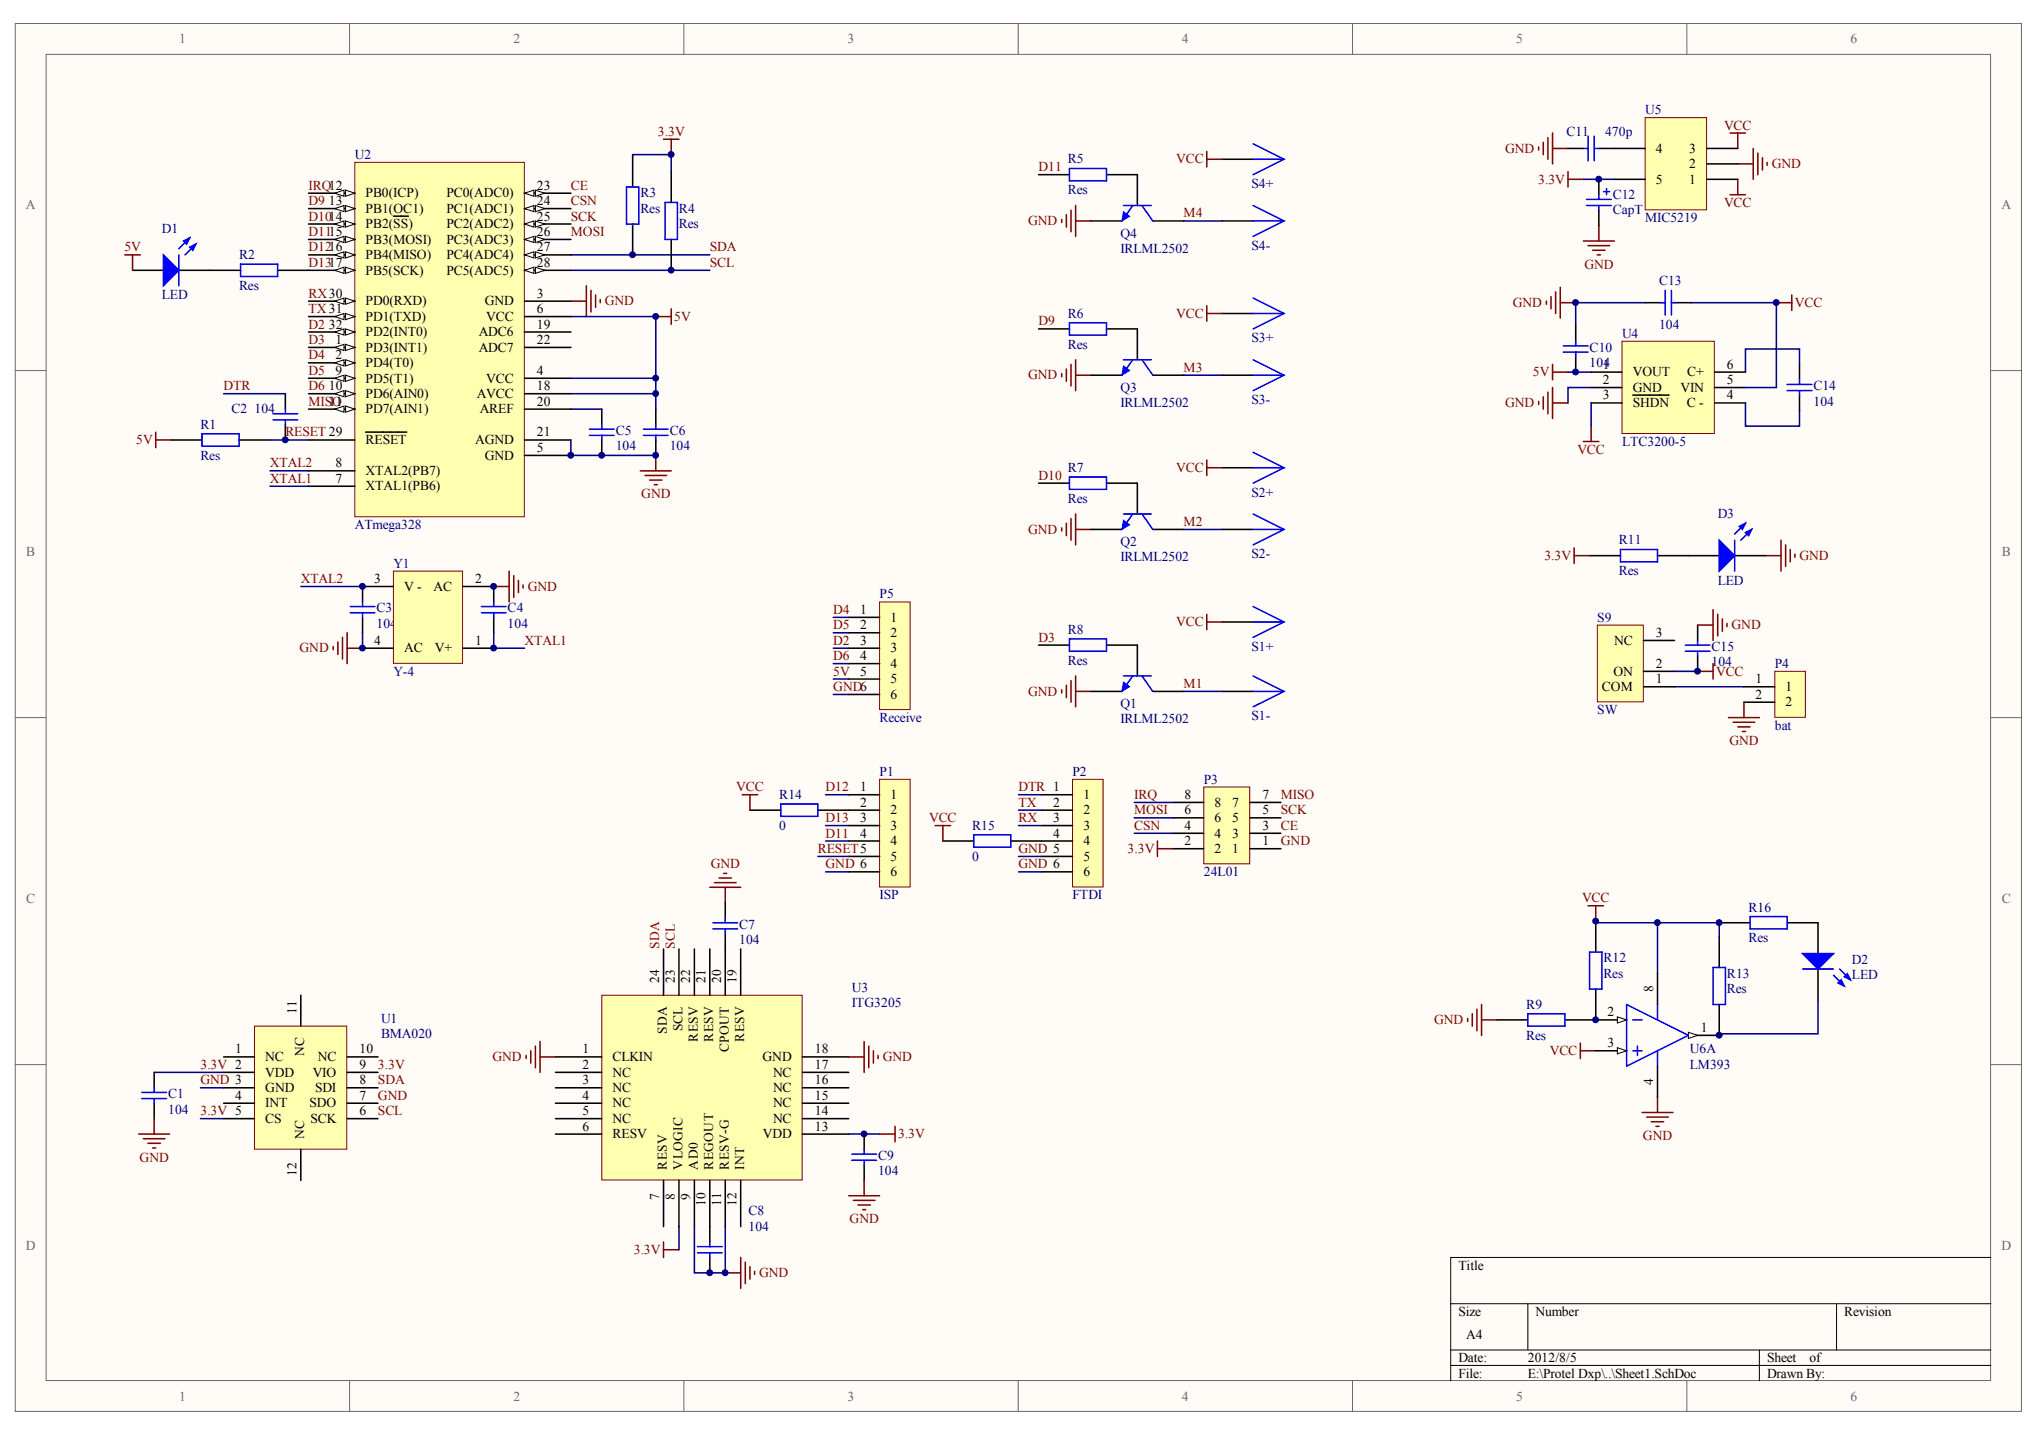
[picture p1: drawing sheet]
<svg xmlns="http://www.w3.org/2000/svg" width="288mm" height="203mm" viewBox="0 0 288 203" stroke-linecap="round" stroke-linejoin="round" font-family="sans-serif">
<g fill="#fffcf8" stroke="#696969" stroke-width=".14">
<path d="M2.2 3.3h283v195.9h-283z"/>
<path d="M6.5 7.7h274.4v187.1h-274.4z"/>
</g>
<g fill="none" stroke="#696969" stroke-width=".14">
<path d="M49.3 3.3v4.4M96.5 3.3v4.4M143.7 3.3v4.4M190.9 3.3v4.4M238 3.3v4.4M2.2 52.3h4.3M280.9 52.3h4.4M2.2 101.3h4.3M280.9 101.3h4.4M2.2 150.2h4.3M280.9 150.2h4.4M49.3 194.9v4.3"/>
<path d="M96.5 194.9v4.3M143.7 194.9v4.3M190.9 194.9v4.3M238 194.9v4.3"/>
</g>
<path d="M280.9 177.4h-76.2v17.5M204.7 184h76.2M204.7 190.5h76.2M204.7 192.7h76.2M215.6 184v6.5M248.3 190.5v4.4M259.2 184v6.5" fill="none" stroke="#000" stroke-width=".14"/>
<path d="M35.9 144.8h13v17.4h-13z" fill="#ffffb0" stroke="#800000" stroke-width=".14"/>
<path d="M31.6 149.1h4.3M31.6 151.3h4.3M31.6 153.5h4.3M31.6 155.7h4.3M31.6 157.9h4.3M42.4 140.4v4.4M49 149.1h4.3M49 151.3h4.3M49 153.5h4.3M49 155.7h4.3M49 157.9h4.3M42.4 162.2v4.4" fill="none" stroke="#000" stroke-width=".22"/>
<path d="M84.9 140.4h28.3v26.1h-28.3z" fill="#ffffb0" stroke="#800000" stroke-width=".14"/>
<g fill="none" stroke="#000" stroke-width=".22">
<path d="M93.6 133.9v6.5M95.8 133.9v6.5M98 133.9v6.5M100.2 133.9v6.5M102.3 133.9v6.5M104.5 133.9v6.5M78.4 151.3h6.5M78.4 153.5h6.5M78.4 155.7h6.5M78.4 157.9h6.5M78.4 149.1h6.5M113.2 151.3h6.6"/>
<path d="M113.2 153.5h6.6M113.2 155.7h6.6M113.2 157.9h6.6M113.2 149.1h6.6M78.4 160h6.5M93.6 166.6v6.5M95.8 166.6v6.5M98 166.6v6.5M100.2 166.6v6.5M102.3 166.6v6.5M104.5 166.6v6.5M113.2 160h6.6"/>
</g>
<path d="M228.9 48.2h13v13h-13z" fill="#ffffb0" stroke="#800000" stroke-width=".14"/>
<path d="M146.6 24.6h4.3M156.1 24.6h4.4M224.5 54.7h4.4M224.5 56.9h4.4M224.5 52.5h4.4M230.4 55.8h5.1M242 54.7h4.3M242 56.9h4.3M242 52.5h4.3" fill="none" stroke="#000" stroke-width=".22"/>
<path d="M150.9 23.8h5.2v1.7h-5.2z" fill="none" stroke="#00f" stroke-width=".22"/>
<g fill="none" stroke="#800000" stroke-width=".22">
<path d="M218.4 19.4v3.1M219.1 18.8v4.3M244.1 18.8h2.2M245.2 18.8v2.1M217.1 20.7v.5M217.8 20.1v1.7M219.1 20.9h2.2M221.3 24.2v2.2M221.3 25.3h2.1M223.4 34h4.4M224.1 34.7h3M224.7 35.3h1.8"/>
<path d="M225.4 36h.4M225.6 31.8v2.2M244.1 27.5h2.2M245.2 25.3v2.2M245.2 23.1h2.2M247.4 20.9v4.4M248 21.6v3M248.7 22.3v1.7M249.4 22.9v.4"/>
</g>
<path d="M223.4 25.3h4.4" fill="none" stroke="#000080" stroke-width=".22"/>
<path d="M232.2 16.6h8.6v13h-8.6z" fill="#ffffb0" stroke="#800000" stroke-width=".14"/>
<g fill="none" stroke="#000" stroke-width=".22">
<path d="M154 31.2h4.3M160.5 24.6v4.4M162.7 31.2h4.3M172.5 22.5h4.3M172.5 31.2h4.3M227.8 25.3h4.4M227.8 20.9h4.4M240.9 25.3h4.3M240.9 23.1h4.3M240.9 20.9h4.3M146.6 46.4h4.3M154 52.9h4.3"/>
<path d="M156.1 46.4h4.4v4.4M162.7 52.9h4.3M172.5 44.2h4.3M172.5 52.9h4.3M146.6 68.2h4.3M154 74.7h4.3M156.1 68.2h4.4v4.3M162.7 74.7h4.3M172.5 74.7h4.3M172.5 66h4.3M224.3 78.4h4.4M233.9 78.4h8.7"/>
<path d="M244.8 78.4h4.3M51.2 82.8v2.1M51.2 87.1v2.2M69.7 82.8v2.1M69.7 87.1v2.2M146.6 91h4.3M154 97.6h4.3M156.1 91h4.4v4.4M162.7 97.6h4.3M172.5 87.8h4.3M172.5 97.6h4.3"/>
</g>
<g fill="none" stroke="#800000" stroke-width=".22">
<path d="M149.8 31v.4M150.5 30.3v1.7M151.1 29.7v3M151.8 29v4.4M151.8 31.2h2.2M170.3 21.4v2.2M170.3 22.5h2.2M149.8 52.7v.5M150.5 52.1v1.7M151.1 51.4v3.1M151.8 50.8v4.3M151.8 52.9h2.2"/>
<path d="M170.3 43.1v2.2M170.3 44.2h2.2M217.1 56.6v.5M217.8 56v1.7M218.2 42.5v.4M218.4 55.3v3.1M218.9 41.8v1.8M219.1 51.4v2.2M219.1 54.7v4.3M219.1 52.5h2.2M219.1 56.9h2.2M219.5 41.2v3"/>
<path d="M220.2 40.5v4.4M220.2 42.7h2.1M250.7 42.7h2.1M252.8 41.6v2.2M149.8 74.5v.4M150.5 73.8v1.8M151.1 73.2v3M151.8 72.5v4.4M151.8 74.7h2.2M170.3 64.9v2.2M170.3 66h2.2M222.1 78.4h2.2"/>
<path d="M222.1 77.3v2.2M223.4 62.3h2.2M224.5 60.1v2.2M249.1 78.4h2.2M251.3 76.2v4.4M252 76.9v3M252.6 77.5v1.8M253.3 78.2v.4M149.8 97.3v.5M150.5 96.7v1.7M151.1 96v3.1M151.8 95.4v4.3"/>
<path d="M151.8 97.6h2.2M170.3 86.7v2.2M170.3 87.8h2.2"/>
</g>
<path d="M167 31.2h5.5M167 52.9h5.5M221.3 52.5h3.2M224.5 54.7h-3.2v2.2M224.5 56.9v3.2M232.2 42.7h-9.9v3.3M238.7 42.7h12v12h-4.4M246.3 56.9v3.2h7.6v-2.1M253.9 51.4v-2.2h-7.6v3.3M167 74.7h5.5M167 97.6h5.5" fill="none" stroke="#000080" stroke-width=".22"/>
<g fill="none" stroke="#00f" stroke-width=".22">
<path d="M158.5 29h4M159.8 29l-1.5 2.2M161.1 29l1.6 2.2M176.8 20.3l4.4 2.2-4.4 2.1M176.8 29l4.4 2.2-4.4 2.2M176.8 22.5h4.4M176.8 31.2h4.4M150.9 45.5h5.2v1.8h-5.2zM158.5 50.8h4M159.8 50.8l-1.5 2.1M161.1 50.8l1.6 2.1M176.8 42.1l4.4 2.1-4.4 2.2"/>
<path d="M176.8 50.8l4.4 2.1-4.4 2.2M176.8 44.2h4.4M176.8 52.9h4.4M150.9 67.3h5.2v1.8h-5.2zM158.5 72.5h4M159.8 72.5l-1.5 2.2M161.1 72.5l1.6 2.2M176.8 72.5l4.4 2.2-4.4 2.2M176.8 63.8l4.4 2.2-4.4 2.2M176.8 74.7h4.4M176.8 66h4.4M228.7 77.5h5.2v1.8h-5.2z"/>
<path d="M244.8 76.2v4.4M246.3 73.8l-1.5 1.6M247.2 74.7l-1.5 1.5M49.4 86.5h3.5M49.4 85.6h3.5M51.2 84.9v.7M51.2 86.5v.6M67.9 86.5h3.5M67.9 85.6h3.5M69.7 84.9v.7M69.7 86.5v.6M150.9 90.2h5.2v1.7h-5.2z"/>
<path d="M158.5 95.4h4M159.8 95.4l-1.5 2.2M161.1 95.4l1.6 2.2M176.8 85.6l4.4 2.2-4.4 2.1M176.8 95.4l4.4 2.2-4.4 2.1M176.8 87.8h4.4M176.8 97.6h4.4"/>
</g>
<g fill="#00f" stroke="#00f" stroke-width=".22">
<path d="M242.6 76.2l2.2 2.2-2.2 2.2z"/>
<path d="M246.3 75.1l.9-.4-.5 .9z"/>
<path d="M245.4 74.3l.9-.5-.4 .9z"/>
</g>
<g fill="#00f" stroke="#00f" stroke-width=".14">
<path d="M158.5 29.9l.9 .6-1.1 .7z"/>
<path d="M158.5 51.6l.9 .7-1.1 .6z"/>
<path d="M158.5 73.4l.9 .7-1.1 .6z"/>
<path d="M158.5 96.3l.9 .6-1.1 .7z"/>
</g>
<path d="M55.5 80.6h9.8v13h-9.8z" fill="#ffffb0" stroke="#800000" stroke-width=".14"/>
<g fill="none" stroke="#000" stroke-width=".22">
<path d="M18.7 38.1h4.4M25.2 38.1h8.8M39.2 38.1h4.3M89.3 22v4.4M89.3 31.6v4.4M94.7 24.2v4.4M94.7 33.8v4.3M221.3 20.9h2.1M225.6 20.9h2.2M40.3 55.6v2.1M40.3 59.9v2.2M84.9 57.7v2.2"/>
<path d="M92.5 57.7v2.2M222.3 46v2.2M222.3 50.3v2.2M232.2 42.7h2.1M236.5 42.7h2.2M253.9 51.4v2.2M253.9 55.8v2.2M24.2 62.1h4.3M33.7 62.1h4.4M84.9 62.1v2.2M92.5 62.1v2.2M51.2 91.5h4.3"/>
<path d="M51.2 82.8h4.3M65.3 91.5h4.4M65.3 82.8h4.4M102.3 127.4v2.2M102.3 131.7v2.2M21.8 151.3v2.2M21.8 155.7v2.2M100.2 173.1v2.2M100.2 177.4v2.2M121.9 160v2.2M121.9 164.4v2.2"/>
</g>
<g fill="none" stroke="#800000" stroke-width=".22">
<path d="M93.6 19.6h2.2M94.7 19.6v2.2M17.6 36h2.2M18.7 36v2.1M80.6 42.5h2.1M82.7 40.3v4.4M83.4 41v3M84 41.6v1.8M84.7 42.3v.4M92.5 44.7h2.2M94.7 43.6v2.2M22 61v2.2"/>
<path d="M22 62.1h2.2M90.4 66.4h4.3M91 67.1h3.1M91.7 67.7h1.7M92.3 68.4h.5M92.5 64.3v2.1M47 91.3v.4M47.7 90.6v1.7M48.3 89.9v3.1M49 89.3v4.3M49 91.5h2.2M69.7 82.8h2.1"/>
<path d="M71.8 80.6v4.3M72.5 81.2v3.1M73.2 81.9v1.7M73.8 82.5v.5M100.2 125.2h4.3M100.8 124.6h3.1M101.5 123.9h1.7M102.1 123.2h.5M102.3 125.2v2.2M74.2 148.9v.5M74.9 148.3v1.7M75.6 147.6v3.1"/>
<path d="M76.2 147v4.3M76.2 149.1h2.2M119.8 149.1h2.1M121.9 147v4.3M122.6 147.6v3.1M123.3 148.3v1.7M123.9 148.9v.5M126.3 158.9v2.2M93.6 175.3v2.1M93.6 176.4h2.2M102.3 179.6h2.2M104.5 177.4v4.4"/>
<path d="M105.2 178.1v3M105.8 178.7v1.8M106.5 179.4v.4M119.8 168.7h4.3M120.4 169.4h3.1M121.1 170h1.7M121.7 170.7h.5M121.9 166.6v2.1M124.1 160h2.2"/>
</g>
<g fill="none" stroke="#000080" stroke-width=".22">
<path d="M80.6 36h19.6M80.6 38.1h19.6M89.3 22v-.2h5.4v2.4M31.6 55.6h8.7M80.6 44.7h11.9v13M80.6 55.6h11.9M80.6 57.7h4.3M80.6 53.4h11.9M38.1 62.1h5.4M80.6 62.1v2.2h11.9M42.4 82.8h8.8M51.2 89.3v2.2"/>
<path d="M69.7 89.3v2.2h4.3M95.8 173.1v3.3M98 173.1v6.5h4.3v-6.5M119.8 160h4.3"/>
</g>
<g fill="none" stroke="#00f" stroke-width=".22">
<path d="M224.1 19.2v3.5M225 19.2v3.5M25.2 36v4.3M26.8 33.6l-1.6 1.5M27.6 34.4l-1.5 1.6M34 37.3h5.2v1.7h-5.2zM88.4 26.4h1.7v5.2h-1.7zM93.8 28.6h1.8v5.2h-1.8zM223.4 20.9h.7M225 20.9h.6M38.5 58.4h3.5M38.5 59.3h3.5"/>
<path d="M40.3 57.7v.7M40.3 59.3v.6M84.9 59.9v.7M92.5 59.9v.7M220.6 48.8h3.5M220.6 49.7h3.5M222.3 48.2v.6M222.3 49.7v.6M234.3 42.7h.7M235 41v3.5M235.9 41v3.5M235.9 42.7h.6"/>
<path d="M252.2 54.2h3.5M252.2 55.1h3.5M253.9 53.6v.6M253.9 55.1v.7M28.5 61.2h5.2v1.8h-5.2zM83.2 60.6h3.5M83.2 61.4h3.5M84.9 61.4v.7M90.8 60.6h3.5M90.8 61.4h3.5M92.5 61.4v.7M100.6 130.2h3.5"/>
<path d="M100.6 131.1h3.5M102.3 129.6v.6M102.3 131.1v.6M20 155h3.5M20 154.2h3.5M21.8 153.5v.7M21.8 155v.7M98.4 176.8h3.5M98.4 175.9h3.5M100.2 175.3v.6M100.2 176.8v.6M120.2 163.7h3.5"/>
<path d="M120.2 162.9h3.5M121.9 162.2v.7M121.9 163.7v.7"/>
</g>
<g fill="#00f" stroke="#00f" stroke-width=".22">
<path d="M23.1 36l2.1 2.1-2.1 2.2z"/>
<path d="M26.8 34.9l.8-.5-.4 .9z"/>
<path d="M25.9 34l.9-.4-.5 .8z"/>
</g>
<path d="M250.4 94.7h4.4v6.5h-4.4z" fill="#ffffb0" stroke="#800000" stroke-width=".14"/>
<path d="M239.6 88.2v2.2M239.6 92.6v2.1M246.1 96.9h4.3M246.1 99.1h4.3M225.2 139.6v4.3h-4.4M225.2 130v4.3M242.6 132.2v4.3M242.6 130.2h4.4M252.2 130.2h4.3v4.4M256.5 136.7v4.4M211.2 143.9h4.4M242.6 141.7v4.4" fill="none" stroke="#000" stroke-width=".22"/>
<path d="M237.8 91h3.5M237.8 91.9h3.5M239.6 90.4v.6M239.6 91.9v.7M224.3 134.3h1.8v5.3h-1.8zM241.7 136.5h1.8v5.2h-1.8zM247 129.3h5.2v1.8h-5.2zM254.4 136.7h4.3M258.7 137.6l1.5 1.5M259.6 136.7l1.5 1.6M215.6 143.1h5.2v1.7h-5.2z" fill="none" stroke="#00f" stroke-width=".22"/>
<g fill="none" stroke="#800000" stroke-width=".22">
<path d="M239.6 94.7h2.1M241.7 93.6v2.2M246.1 99.1v2.2M243.9 101.3h4.4M244.6 101.9h3M245.2 102.6h1.8M245.9 103.2h.4M224.1 127.8h2.2M225.2 127.8v2.2M207.1 143.7v.4M207.8 143.1v1.7M208.4 142.4v3"/>
<path d="M209.1 141.7v4.4M209.1 143.9h2.1M223 147.2v2.2M223 148.3h2.2M231.7 157h4.4M232.4 157.6h3M233 158.3h1.8M233.7 158.9h.4M233.9 154.8v2.2"/>
</g>
<g fill="#00f" stroke="#00f" stroke-width=".22">
<path d="M254.4 134.6h4.3l-2.2 2.1z"/>
<path d="M259.4 138.7l.4-.4 .4 .8z"/>
<path d="M260.2 137.8l.5-.4 .4 .9z"/>
</g>
<path d="M225.2 130v.2h8.7M242.6 132.2v-2h-8.7v7.2M256.5 141.1v4.8h-13.9v.2" fill="none" stroke="#000080" stroke-width=".22"/>
<path d="M151.3 110h4.4v15.2h-4.4z" fill="#ffffb0" stroke="#800000" stroke-width=".14"/>
<path d="M147 112.1h4.3M147 114.3h4.3M147 116.5h4.3M147 118.7h4.3M147 120.9h4.3M147 123h4.3" fill="none" stroke="#000" stroke-width=".22"/>
<path d="M143.7 112.1h3.3M143.7 114.3h3.3M143.7 116.5h3.3M143.7 120.9h3.3M143.7 123h3.3" fill="none" stroke="#000080" stroke-width=".22"/>
<path d="M169.9 111.1h6.4v10.8h-6.4z" fill="#ffffb0" stroke="#800000" stroke-width=".14"/>
<path d="M165.5 119.8h4.4M165.5 117.6h4.4M165.5 115.4h4.4M165.5 113.2h4.4M176.4 119.8h4.3M176.4 117.6h4.3M176.4 115.4h4.3M176.4 113.2h4.3" fill="none" stroke="#000" stroke-width=".22"/>
<path d="M163.3 118.7v2.2M163.3 119.8h2.2" fill="none" stroke="#800000" stroke-width=".22"/>
<path d="M160.1 113.2h5.4M160.1 115.4h5.4M160.1 117.6h5.4" fill="none" stroke="#000080" stroke-width=".22"/>
<path d="M124.1 110h4.3v15.2h-4.3z" fill="#ffffb0" stroke="#800000" stroke-width=".14"/>
<path d="M105.8 114.3h4.4M115.4 114.3h8.7M119.8 112.1h4.3M119.8 116.5h4.3M119.8 118.7h4.3M133.1 118.7h4.3M142.6 118.7h4.4M119.8 120.9h4.3M119.8 123h4.3M225.2 148.3h4.3" fill="none" stroke="#000" stroke-width=".22"/>
<path d="M110.2 113.5h5.2v1.7h-5.2zM137.4 117.8h5.2v1.7h-5.2z" fill="none" stroke="#00f" stroke-width=".22"/>
<path d="M104.7 112.1h2.2M105.8 112.1v2.2M132 116.5h2.1M133.1 116.5v2.2" fill="none" stroke="#800000" stroke-width=".22"/>
<path d="M116.5 112.1h3.3M116.5 116.5h3.3M116.5 118.7h3.3M115.4 120.9h4.4M116.5 123h3.3" fill="none" stroke="#000080" stroke-width=".22"/>
<path d="M228.2 147.8l1.3 .5-1.3 .4z" fill="#fffcf8" stroke="#000" stroke-width=".14"/>
<path d="M225.2 143.9h4.3" fill="none" stroke="#000" stroke-width=".22"/>
<path d="M228.2 143.5l1.3 .4-1.3 .5z" fill="#fffcf8" stroke="#000" stroke-width=".14"/>
<path d="M238.2 146.1h4.4" fill="none" stroke="#000" stroke-width=".22"/>
<path d="M238.2 145.7l1.4 .4-1.4 .4z" fill="#fffcf8" stroke="#000" stroke-width=".14"/>
<path d="M229.5 141.7l8.7 4.4-8.7 4.4zM230.4 143.9h1.3M230.4 148.3h1.3M231.1 147.6v1.3M233.9 141.7v2.2M233.9 148.3v2.2" fill="none" stroke="#00f" stroke-width=".22"/>
<path d="M233.9 137.4v4.3M233.9 150.5v4.3" fill="none" stroke="#000" stroke-width=".22"/>
<path d="M50.1 22.9h23.9v50h-23.9z" fill="#ffffb0" stroke="#800000" stroke-width=".14"/>
<path d="M43.5 27.3h6.6" fill="none" stroke="#000" stroke-width=".22"/>
<g fill="#fffcf8" stroke="#000" stroke-width=".14">
<path d="M48.8 26.8l1.3 .5-1.3 .4z"/>
<path d="M47.2 27.3l1.3-.5v.9z"/>
</g>
<path d="M43.5 29.4h6.6" fill="none" stroke="#000" stroke-width=".22"/>
<g fill="#fffcf8" stroke="#000" stroke-width=".14">
<path d="M48.8 29l1.3 .4-1.3 .5z"/>
<path d="M47.2 29.4l1.3-.4v.9z"/>
</g>
<path d="M43.5 31.6h6.6" fill="none" stroke="#000" stroke-width=".22"/>
<g fill="#fffcf8" stroke="#000" stroke-width=".14">
<path d="M48.8 31.2l1.3 .4-1.3 .4z"/>
<path d="M47.2 31.6l1.3-.4v.8z"/>
</g>
<path d="M43.5 33.8h6.6M55.5 30.5h2.1" fill="none" stroke="#000" stroke-width=".22"/>
<g fill="#fffcf8" stroke="#000" stroke-width=".14">
<path d="M48.8 33.4l1.3 .4-1.3 .4z"/>
<path d="M47.2 33.8l1.3-.4v.8z"/>
</g>
<path d="M43.5 36h6.6" fill="none" stroke="#000" stroke-width=".22"/>
<g fill="#fffcf8" stroke="#000" stroke-width=".14">
<path d="M48.8 35.5l1.3 .5-1.3 .4z"/>
<path d="M47.2 36l1.3-.5v.9z"/>
</g>
<path d="M43.5 38.1h6.6" fill="none" stroke="#000" stroke-width=".22"/>
<g fill="#fffcf8" stroke="#000" stroke-width=".14">
<path d="M48.8 37.7l1.3 .4-1.3 .5z"/>
<path d="M47.2 38.1l1.3-.4v.9z"/>
</g>
<path d="M43.5 42.5h6.6" fill="none" stroke="#000" stroke-width=".22"/>
<g fill="#fffcf8" stroke="#000" stroke-width=".14">
<path d="M48.8 42.1l1.3 .4-1.3 .4z"/>
<path d="M47.2 42.5l1.3-.4v.8z"/>
</g>
<path d="M43.5 44.7h6.6" fill="none" stroke="#000" stroke-width=".22"/>
<g fill="#fffcf8" stroke="#000" stroke-width=".14">
<path d="M48.8 44.2l1.3 .5-1.3 .4z"/>
<path d="M47.2 44.7l1.3-.5v.9z"/>
</g>
<path d="M43.5 46.8h6.6" fill="none" stroke="#000" stroke-width=".22"/>
<g fill="#fffcf8" stroke="#000" stroke-width=".14">
<path d="M48.8 46.4l1.3 .4-1.3 .5z"/>
<path d="M47.2 46.8l1.3-.4v.9z"/>
</g>
<path d="M43.5 49h6.6" fill="none" stroke="#000" stroke-width=".22"/>
<g fill="#fffcf8" stroke="#000" stroke-width=".14">
<path d="M48.8 48.6l1.3 .4-1.3 .5z"/>
<path d="M47.2 49l1.3-.4v.9z"/>
</g>
<path d="M43.5 51.2h6.6" fill="none" stroke="#000" stroke-width=".22"/>
<g fill="#fffcf8" stroke="#000" stroke-width=".14">
<path d="M48.8 50.8l1.3 .4-1.3 .4z"/>
<path d="M47.2 51.2l1.3-.4v.8z"/>
</g>
<path d="M43.5 53.4h6.6" fill="none" stroke="#000" stroke-width=".22"/>
<g fill="#fffcf8" stroke="#000" stroke-width=".14">
<path d="M48.8 52.9l1.3 .5-1.3 .4z"/>
<path d="M47.2 53.4l1.3-.5v.9z"/>
</g>
<path d="M43.5 55.6h6.6" fill="none" stroke="#000" stroke-width=".22"/>
<g fill="#fffcf8" stroke="#000" stroke-width=".14">
<path d="M48.8 55.1l1.3 .5-1.3 .4z"/>
<path d="M47.2 55.6l1.3-.5v.9z"/>
</g>
<path d="M43.5 57.7h6.6" fill="none" stroke="#000" stroke-width=".22"/>
<g fill="#fffcf8" stroke="#000" stroke-width=".14">
<path d="M48.8 57.3l1.3 .4-1.3 .5z"/>
<path d="M47.2 57.7l1.3-.4v.9z"/>
</g>
<path d="M74 27.3h6.6" fill="none" stroke="#000" stroke-width=".22"/>
<g fill="#fffcf8" stroke="#000" stroke-width=".14">
<path d="M74 27.3l1.3-.5v.9z"/>
<path d="M75.6 26.8l1.3 .5-1.3 .4z"/>
</g>
<path d="M74 29.4h6.6" fill="none" stroke="#000" stroke-width=".22"/>
<g fill="#fffcf8" stroke="#000" stroke-width=".14">
<path d="M74 29.4l1.3-.4v.9z"/>
<path d="M75.6 29l1.3 .4-1.3 .5z"/>
</g>
<path d="M74 31.6h6.6" fill="none" stroke="#000" stroke-width=".22"/>
<g fill="#fffcf8" stroke="#000" stroke-width=".14">
<path d="M74 31.6l1.3-.4v.8z"/>
<path d="M75.6 31.2l1.3 .4-1.3 .4z"/>
</g>
<path d="M74 33.8h6.6" fill="none" stroke="#000" stroke-width=".22"/>
<g fill="#fffcf8" stroke="#000" stroke-width=".14">
<path d="M74 33.8l1.3-.4v.8z"/>
<path d="M75.6 33.4l1.3 .4-1.3 .4z"/>
</g>
<path d="M74 36h6.6" fill="none" stroke="#000" stroke-width=".22"/>
<g fill="#fffcf8" stroke="#000" stroke-width=".14">
<path d="M74 36l1.3-.5v.9z"/>
<path d="M75.6 35.5l1.3 .5-1.3 .4z"/>
</g>
<path d="M74 38.1h6.6" fill="none" stroke="#000" stroke-width=".22"/>
<g fill="#fffcf8" stroke="#000" stroke-width=".14">
<path d="M74 38.1l1.3-.4v.9z"/>
<path d="M75.6 37.7l1.3 .4-1.3 .5z"/>
</g>
<g fill="none" stroke="#000" stroke-width=".22">
<path d="M74 57.7h6.6M74 42.5h6.6M74 44.7h6.6M74 46.8h6.6M74 49h6.6M74 53.4h6.6M74 55.6h6.6M43.5 62.1h6.6M43.5 66.4h6.6M43.5 68.6h6.6M51.6 61h5.8M74 64.3h6.6"/>
<path d="M74 62.1h6.6"/>
</g>
<path d="M38.1 66.4h5.4M38.1 68.6h5.4M21.8 151.3h9.8M28.3 157.9h3.3M28.3 153.5h3.3" fill="none" stroke="#000080" stroke-width=".22"/>
<path d="M21.8 157.9v2.1M19.6 160h4.3M20.2 160.7h3.1M20.9 161.3h1.7M21.5 162h.5" fill="none" stroke="#800000" stroke-width=".22"/>
<path d="M124.1 84.9h4.3v15.2h-4.3z" fill="#ffffb0" stroke="#800000" stroke-width=".14"/>
<path d="M119.8 87.1h4.3M119.8 89.3h4.3M119.8 91.5h4.3M119.8 93.6h4.3M119.8 95.8h4.3M119.8 98h4.3" fill="none" stroke="#000" stroke-width=".22"/>
<path d="M117.6 87.1h2.2M117.6 89.3h2.2M117.6 91.5h2.2M117.6 93.6h2.2M117.6 95.8h2.2M117.6 98h2.2M236.3 96.9h9.8M236.3 94.7h3.3" fill="none" stroke="#000080" stroke-width=".22"/>
<path d="M239.6 88.2h2.1M241.7 86v4.4M242.4 86.7v3M243 87.3v1.8M243.7 88v.4" fill="none" stroke="#800000" stroke-width=".22"/>
<path d="M225.4 88.2h6.5v10.8h-6.5z" fill="#ffffb0" stroke="#800000" stroke-width=".14"/>
<path d="M225.6 25.3v2.2M225.6 29.7v2.1M231.9 96.9h4.4M231.9 94.7h4.4M231.9 90.4h4.4" fill="none" stroke="#000" stroke-width=".22"/>
<path d="M223.9 28.1h3.5M223.9 29h3.5M225.6 27.5v.6M225.6 29v.7M226.3 27h.8M226.7 26.6v.9" fill="none" stroke="#00f" stroke-width=".22"/>
<g fill="#000080" stroke="#000080" stroke-width=".14">
<circle cx="40.2" cy="62.1" r=".41"/>
<circle cx="51.1" cy="91.4" r=".41"/>
<circle cx="51.1" cy="82.7" r=".41"/>
<circle cx="69.6" cy="91.4" r=".41"/>
<circle cx="69.6" cy="82.7" r=".41"/>
<circle cx="80.5" cy="64.2" r=".41"/>
<circle cx="84.9" cy="64.2" r=".41"/>
<circle cx="89.3" cy="35.9" r=".41"/>
<circle cx="92.5" cy="64.2" r=".41"/>
<circle cx="92.5" cy="55.5" r=".41"/>
<circle cx="92.5" cy="53.4" r=".41"/>
<circle cx="92.5" cy="44.7" r=".41"/>
<circle cx="94.7" cy="38.1" r=".41"/>
<circle cx="94.7" cy="21.8" r=".41"/>
<circle cx="100.1" cy="179.6" r=".41"/>
<circle cx="102.3" cy="179.6" r=".41"/>
<circle cx="121.9" cy="160" r=".41"/>
<circle cx="222.3" cy="52.5" r=".41"/>
<circle cx="222.3" cy="42.7" r=".41"/>
<circle cx="225.2" cy="143.9" r=".41"/>
<circle cx="225.2" cy="130" r=".41"/>
<circle cx="225.6" cy="25.3" r=".41"/>
<circle cx="233.9" cy="130.2" r=".41"/>
<circle cx="239.5" cy="94.7" r=".41"/>
<circle cx="242.6" cy="146.1" r=".41"/>
<circle cx="242.6" cy="130.2" r=".41"/>
<circle cx="250.6" cy="42.7" r=".41"/>
</g>
<g font-size="1.9" fill="#696969">
<text x="25.3" y="6.1">1</text>
<text x="72.4" y="6.1">2</text>
<text x="119.6" y="6.1">3</text>
<text x="166.8" y="6.1">4</text>
<text x="214" y="6.1">5</text>
<text x="261.1" y="6.1">6</text>
<text x="3.7" y="29.5">A</text>
<text x="282.4" y="29.5">A</text>
<text x="3.7" y="78.5">B</text>
<text x="282.5" y="78.5">B</text>
<text x="3.7" y="127.5">C</text>
<text x="282.5" y="127.5">C</text>
<text x="3.7" y="176.4">D</text>
<text x="282.4" y="176.4">D</text>
<text x="25.3" y="197.6">1</text>
<text x="72.4" y="197.6">2</text>
<text x="119.6" y="197.6">3</text>
<text x="166.8" y="197.6">4</text>
<text x="214" y="197.6">5</text>
<text x="261.1" y="197.6">6</text>
</g>
<g font-size="1.9" fill="#000080">
<text x="232.1" y="16.1">U5</text>
<text x="50.1" y="22.4">U2</text>
<text x="150.7" y="23.1">R5</text>
<text x="221" y="19.2">C11</text>
<text x="226.5" y="19.2">470p</text>
<text x="90.4" y="27.9">R3</text>
<text x="150.7" y="27.4">Res</text>
<text x="176.6" y="26.6">S4+</text>
<text x="227.6" y="28.1">C12</text>
<text x="22.8" y="32.9">D1</text>
<text x="90.4" y="30">Res</text>
<text x="95.8" y="30">R4</text>
<text x="95.8" y="32.2">Res</text>
<text x="158.1" y="33.5">Q4</text>
<text x="158.1" y="35.7">IRLML2502</text>
<text x="176.6" y="35.3">S4-</text>
<text x="227.6" y="30.3">CapT</text>
<text x="232.1" y="31.3">MIC5219</text>
<text x="33.7" y="36.6">R2</text>
<text x="33.7" y="40.9">Res</text>
<text x="234.1" y="40.3">C13</text>
<text x="22.8" y="42.2">LED</text>
<text x="150.7" y="44.8">R6</text>
<text x="228.9" y="47.7">U4</text>
<text x="234.1" y="46.4">104</text>
<text x="150.7" y="49.2">Res</text>
<text x="176.6" y="48.3">S3+</text>
<text x="224.3" y="49.6">C10</text>
<text x="224.3" y="51.8">104</text>
<text x="32.6" y="58.3">C2</text>
<text x="35.9" y="58.3">104</text>
<text x="158.1" y="55.3">Q3</text>
<text x="158.1" y="57.5">IRLML2502</text>
<text x="176.6" y="57">S3-</text>
<text x="255.9" y="55.1">C14</text>
<text x="255.9" y="57.2">104</text>
<text x="28.3" y="60.5">R1</text>
<text x="28.3" y="64.9">Res</text>
<text x="86.9" y="61.4">C5</text>
<text x="86.9" y="63.6">104</text>
<text x="94.5" y="61.4">C6</text>
<text x="94.5" y="63.6">104</text>
<text x="228.9" y="62.9">LTC3200-5</text>
<text x="150.7" y="66.6">R7</text>
<text x="150.7" y="71">Res</text>
<text x="176.6" y="70.1">S2+</text>
<text x="50.1" y="74.7">ATmega328</text>
<text x="158.1" y="77">Q2</text>
<text x="228.4" y="76.8">R11</text>
<text x="242.4" y="73.1">D3</text>
<text x="55.5" y="80.1">Y1</text>
<text x="158.1" y="79.2">IRLML2502</text>
<text x="176.6" y="78.8">S2-</text>
<text x="228.4" y="81.2">Res</text>
<text x="242.4" y="82.5">LED</text>
<text x="53.1" y="86.4">C3</text>
<text x="53.1" y="88.6">104</text>
<text x="71.6" y="86.4">C4</text>
<text x="71.6" y="88.6">104</text>
<text x="124.1" y="84.4">P5</text>
<text x="150.7" y="89.5">R8</text>
<text x="225.4" y="87.7">S9</text>
<text x="55.5" y="95.3">Y-4</text>
<text x="150.7" y="93.8">Res</text>
<text x="176.6" y="91.8">S1+</text>
<text x="241.5" y="91.8">C15</text>
<text x="241.5" y="94">104</text>
<text x="250.4" y="94.2">P4</text>
<text x="124.1" y="101.9">Receive</text>
<text x="158.1" y="99.9">Q1</text>
<text x="176.6" y="101.6">S1-</text>
<text x="225.4" y="100.8">SW</text>
<text x="158.1" y="102.1">IRLML2502</text>
<text x="250.4" y="102.9">bat</text>
<text x="110" y="112.7">R14</text>
<text x="124.1" y="109.5">P1</text>
<text x="151.3" y="109.5">P2</text>
<text x="169.9" y="110.6">P3</text>
<text x="110" y="117.1">0</text>
<text x="137.2" y="117.1">R15</text>
<text x="137.2" y="121.4">0</text>
<text x="169.9" y="123.6">24L01</text>
<text x="104.3" y="131">C7</text>
<text x="124.1" y="126.9">ISP</text>
<text x="151.3" y="126.9">FTDI</text>
<text x="246.7" y="128.6">R16</text>
<text x="104.3" y="133.2">104</text>
<text x="226.3" y="135.8">R12</text>
<text x="226.3" y="138">Res</text>
<text x="243.7" y="138">R13</text>
<text x="246.7" y="133">Res</text>
<text x="261.3" y="136">D2</text>
<text x="120.2" y="139.9">U3</text>
<text x="120.2" y="142.1">ITG3205</text>
<text x="215.4" y="142.3">R9</text>
<text x="243.7" y="140.2">Res</text>
<text x="261.3" y="138.2">LED</text>
<text x="53.8" y="144.3">U1</text>
<text x="53.8" y="146.5">BMA020</text>
<text x="215.4" y="146.7">Res</text>
<text x="238.5" y="148.7">U6A</text>
<text x="23.7" y="155">C1</text>
<text x="238.5" y="150.8">LM393</text>
<text x="23.7" y="157.1">104</text>
<text x="123.9" y="163.7">C9</text>
<text x="123.9" y="165.8">104</text>
<text x="105.6" y="171.5">C8</text>
<text x="105.6" y="173.7">104</text>
</g>
<g font-size="1.9" fill="#800000">
<text x="92.8" y="19.2">3.3V</text>
<text x="166" y="23.1">VCC</text>
<text x="212.4" y="21.5">GND</text>
<text x="243.3" y="18.3">VCC</text>
<text x="250" y="23.7">GND</text>
<text x="43.5" y="28.9">D9</text>
<text x="43.5" y="26.8">IRQ12</text>
<text x="80.6" y="26.8">CE</text>
<text x="80.6" y="28.9">CSN</text>
<text x="146.6" y="24.2">D11</text>
<text x="217.1" y="25.9">3.3V</text>
<text x="243.3" y="29.2">VCC</text>
<text x="17.6" y="35.5">5V</text>
<text x="43.5" y="31.1">D1014</text>
<text x="43.5" y="33.3">D1115</text>
<text x="43.5" y="35.5">D1216</text>
<text x="80.6" y="31.1">SCK</text>
<text x="80.6" y="33.3">MOSI</text>
<text x="100.2" y="35.5">SDA</text>
<text x="145.1" y="31.8">GND</text>
<text x="167" y="30.7">M4</text>
<text x="43.5" y="37.7">D1317</text>
<text x="100.2" y="37.7">SCL</text>
<text x="223.6" y="37.9">GND</text>
<text x="43.5" y="46.4">D2</text>
<text x="43.5" y="44.2">TX31</text>
<text x="43.5" y="42">RX30</text>
<text x="85.4" y="43.1">GND</text>
<text x="95.2" y="45.3">5V</text>
<text x="146.6" y="45.9">D9</text>
<text x="166" y="44.8">VCC</text>
<text x="213.5" y="43.3">GND</text>
<text x="253.3" y="43.3">VCC</text>
<text x="43.5" y="48.5">D3</text>
<text x="43.5" y="50.7">D4</text>
<text x="43.5" y="52.9">D5</text>
<text x="145.1" y="53.5">GND</text>
<text x="167" y="52.5">M3</text>
<text x="216.3" y="53.1">5V</text>
<text x="31.6" y="55.1">DTR</text>
<text x="43.5" y="55.1">D6</text>
<text x="43.5" y="57.2">MIS1O</text>
<text x="212.4" y="57.5">GND</text>
<text x="19.2" y="62.7">5V</text>
<text x="38.1" y="65.9">XTAL2</text>
<text x="40.3" y="61.6">RESET 29</text>
<text x="222.6" y="64">VCC</text>
<text x="38.1" y="68.1">XTAL1</text>
<text x="90.5" y="70.3">GND</text>
<text x="146.6" y="67.7">D10</text>
<text x="166" y="66.6">VCC</text>
<text x="145.1" y="75.3">GND</text>
<text x="167" y="74.2">M2</text>
<text x="42.4" y="82.3">XTAL2</text>
<text x="74.5" y="83.4">GND</text>
<text x="217.9" y="79">3.3V</text>
<text x="253.9" y="79">GND</text>
<text x="117.6" y="86.6">D4</text>
<text x="117.6" y="88.8">D5</text>
<text x="166" y="88.4">VCC</text>
<text x="244.3" y="88.8">GND</text>
<text x="42.3" y="92.1">GND</text>
<text x="74" y="91">XTAL1</text>
<text x="117.6" y="91">D2</text>
<text x="117.6" y="93.2">D6</text>
<text x="117.6" y="95.3">5V</text>
<text x="146.6" y="90.5">D3</text>
<text x="242.2" y="95.3">VCC</text>
<text x="117.6" y="97.5">GND6</text>
<text x="145.1" y="98.2">GND</text>
<text x="167" y="97.1">M1</text>
<text x="244" y="105.1">GND</text>
<text x="103.9" y="111.7">VCC</text>
<text x="116.5" y="111.7">D12</text>
<text x="143.7" y="111.7">DTR 1</text>
<text x="143.7" y="113.8">TX</text>
<text x="160.1" y="112.7">IRQ</text>
<text x="180.7" y="112.7">MISO</text>
<text x="116.5" y="116">D13</text>
<text x="116.5" y="118.2">D11</text>
<text x="131.1" y="116">VCC</text>
<text x="143.7" y="116">RX</text>
<text x="160.1" y="117.1">CSN</text>
<text x="160.1" y="114.9">MOSI</text>
<text x="180.7" y="119.3">GND</text>
<text x="180.7" y="117.1">CE</text>
<text x="180.7" y="114.9">SCK</text>
<text x="100.3" y="122.5">GND</text>
<text x="115.4" y="120.4">RESET5</text>
<text x="116.5" y="122.5">GND 6</text>
<text x="143.7" y="120.4">GND 5</text>
<text x="143.7" y="122.5">GND 6</text>
<text x="159.1" y="120.4">3.3V</text>
<text x="223.2" y="127.3">VCC</text>
<text x="93" y="133.9" transform="rotate(-90 93 133.9)">SDA</text>
<text x="95.2" y="133.9" transform="rotate(-90 95.2 133.9)">SCL</text>
<text x="69.5" y="149.7">GND</text>
<text x="124.6" y="149.7">GND</text>
<text x="202.4" y="144.5">GND</text>
<text x="218.7" y="148.9">VCC</text>
<text x="28.3" y="150.8">3.3V 2</text>
<text x="28.3" y="153">GND 3</text>
<text x="53.3" y="153">SDA</text>
<text x="53.3" y="155.2">GND</text>
<text x="53.3" y="150.8">3.3V</text>
<text x="28.3" y="157.4">3.3V 5</text>
<text x="53.3" y="157.4">SCL</text>
<text x="126.7" y="160.6">3.3V</text>
<text x="231.8" y="160.9">GND</text>
<text x="19.7" y="163.9">GND</text>
<text x="119.9" y="172.6">GND</text>
<text x="89.4" y="176.9">3.3V</text>
<text x="107.1" y="180.2">GND</text>
</g>
<g font-size="1.9">
<text x="233.7" y="21.5">4</text>
<text x="238.4" y="23.7">2</text>
<text x="238.4" y="21.5">3</text>
<text x="46.4" y="28.9">13</text>
<text x="51.6" y="27.9">PB0(ICP)</text>
<text x="63" y="27.9">PC0(ADC0)</text>
<text x="75.8" y="26.8">23</text>
<text x="75.8" y="28.9">24</text>
<text x="233.7" y="25.9">5</text>
<text x="238.4" y="25.9">1</text>
<text x="51.6" y="30">PB1(OC1)</text>
<text x="51.6" y="32.2">PB2(SS)</text>
<text x="51.6" y="34.4">PB3(MOSI)</text>
<text x="63" y="30">PC1(ADC1)</text>
<text x="63" y="32.2">PC2(ADC2)</text>
<text x="63" y="34.4">PC3(ADC3)</text>
<text x="75.8" y="31.1">25</text>
<text x="75.8" y="33.3">26</text>
<text x="75.8" y="35.5">27</text>
<text x="51.6" y="36.6">PB4(MISO)</text>
<text x="51.6" y="38.7">PB5(SCK)</text>
<text x="63" y="36.6">PC4(ADC4)</text>
<text x="63" y="38.7">PC5(ADC5)</text>
<text x="75.8" y="37.7">28</text>
<text x="46.4" y="46.4">32</text>
<text x="51.6" y="43.1">PD0(RXD)</text>
<text x="51.6" y="45.3">PD1(TXD)</text>
<text x="51.6" y="47.4">PD2(INT0)</text>
<text x="67.6" y="47.4">ADC6</text>
<text x="68.4" y="43.1">GND</text>
<text x="68.6" y="45.3">VCC</text>
<text x="75.8" y="42">3</text>
<text x="75.8" y="44.2">6</text>
<text x="75.8" y="46.4">19</text>
<text x="47.3" y="48.5">1</text>
<text x="47.3" y="50.7">2</text>
<text x="47.3" y="52.9">9</text>
<text x="51.6" y="49.6">PD3(INT1)</text>
<text x="51.6" y="51.8">PD4(T0)</text>
<text x="51.6" y="54">PD5(T1)</text>
<text x="67.6" y="49.6">ADC7</text>
<text x="68.6" y="54">VCC</text>
<text x="75.8" y="48.5">22</text>
<text x="75.8" y="52.9">4</text>
<text x="226.2" y="52">1</text>
<text x="230.4" y="53.1">VOUT</text>
<text x="238.1" y="53.1">C+</text>
<text x="243.7" y="52">6</text>
<text x="46.4" y="55.1">10</text>
<text x="47.4" y="57.2">1</text>
<text x="51.6" y="56.2">PD6(AIN0)</text>
<text x="51.6" y="58.3">PD7(AIN1)</text>
<text x="67.3" y="56.2">AVCC</text>
<text x="67.7" y="58.3">AREF</text>
<text x="75.8" y="57.2">20</text>
<text x="75.8" y="55.1">18</text>
<text x="226.2" y="54.2">2</text>
<text x="226.2" y="56.4">3</text>
<text x="230.4" y="55.3">GND</text>
<text x="230.4" y="57.5">SHDN</text>
<text x="237.1" y="55.3">VIN</text>
<text x="238.1" y="57.5">C -</text>
<text x="243.7" y="56.4">4</text>
<text x="243.7" y="54.2">5</text>
<text x="47.3" y="65.9">8</text>
<text x="51.6" y="62.7">RESET</text>
<text x="67.1" y="62.7">AGND</text>
<text x="68.4" y="64.9">GND</text>
<text x="75.8" y="63.8">5</text>
<text x="75.8" y="61.6">21</text>
<text x="47.3" y="68.1">7</text>
<text x="51.6" y="67">XTAL2(PB7)</text>
<text x="51.6" y="69.2">XTAL1(PB6)</text>
<text x="52.8" y="82.3">3</text>
<text x="57" y="83.4">V -</text>
<text x="61.2" y="83.4">AC</text>
<text x="67.1" y="82.3">2</text>
<text x="121.4" y="86.6">1</text>
<text x="121.4" y="88.8">2</text>
<text x="125.6" y="87.7">1</text>
<text x="125.6" y="89.9">2</text>
<text x="233.7" y="89.9">3</text>
<text x="52.8" y="91">4</text>
<text x="57" y="92.1">AC</text>
<text x="61.4" y="92.1">V+</text>
<text x="67.1" y="91">1</text>
<text x="121.4" y="91">3</text>
<text x="121.4" y="93.2">4</text>
<text x="121.4" y="95.3">5</text>
<text x="125.6" y="92.1">3</text>
<text x="125.6" y="94.2">4</text>
<text x="227.7" y="95.3">ON</text>
<text x="227.8" y="91">NC</text>
<text x="233.7" y="94.2">2</text>
<text x="125.6" y="96.4">5</text>
<text x="125.6" y="98.6">6</text>
<text x="226.1" y="97.5">COM</text>
<text x="233.7" y="96.4">1</text>
<text x="247.7" y="96.4">1</text>
<text x="247.7" y="98.6">2</text>
<text x="252" y="97.5">1</text>
<text x="252" y="99.7">2</text>
<text x="121.4" y="111.7">1</text>
<text x="121.4" y="113.8">2</text>
<text x="125.6" y="112.7">1</text>
<text x="148.6" y="113.8">2</text>
<text x="152.9" y="112.7">1</text>
<text x="167.1" y="112.7">8</text>
<text x="171.4" y="113.8">8</text>
<text x="173.9" y="113.8">7</text>
<text x="178.1" y="112.7">7</text>
<text x="121.4" y="116">3</text>
<text x="121.4" y="118.2">4</text>
<text x="125.6" y="114.9">2</text>
<text x="125.6" y="117.1">3</text>
<text x="125.6" y="119.3">4</text>
<text x="148.6" y="116">3</text>
<text x="148.6" y="118.2">4</text>
<text x="152.9" y="114.9">2</text>
<text x="152.9" y="117.1">3</text>
<text x="152.9" y="119.3">4</text>
<text x="167.1" y="119.3">2</text>
<text x="167.1" y="117.1">4</text>
<text x="167.1" y="114.9">6</text>
<text x="171.4" y="118.2">4</text>
<text x="171.4" y="116">6</text>
<text x="173.9" y="118.2">3</text>
<text x="173.9" y="116">5</text>
<text x="178.1" y="119.3">1</text>
<text x="178.1" y="117.1">3</text>
<text x="178.1" y="114.9">5</text>
<text x="125.6" y="121.4">5</text>
<text x="125.6" y="123.6">6</text>
<text x="152.9" y="121.4">5</text>
<text x="152.9" y="123.6">6</text>
<text x="171.4" y="120.4">2</text>
<text x="173.9" y="120.4">1</text>
<text x="41.8" y="143.1" transform="rotate(-90 41.8 143.1)">11</text>
<text x="93" y="138.7" transform="rotate(-90 93 138.7)">24</text>
<text x="95.2" y="138.7" transform="rotate(-90 95.2 138.7)">23</text>
<text x="97.4" y="138.7" transform="rotate(-90 97.4 138.7)">22</text>
<text x="99.6" y="138.7" transform="rotate(-90 99.6 138.7)">21</text>
<text x="101.7" y="138.7" transform="rotate(-90 101.7 138.7)">20</text>
<text x="103.9" y="138.7" transform="rotate(-90 103.9 138.7)">19</text>
<text x="226.8" y="143.4">2</text>
<text x="233.3" y="140" transform="rotate(-90 233.3 140)">8</text>
<text x="33.2" y="148.7">1</text>
<text x="37.4" y="149.7">NC</text>
<text x="42.9" y="149.1" transform="rotate(-90 42.9 149.1)">NC</text>
<text x="44.8" y="149.7">NC</text>
<text x="50.7" y="148.7">10</text>
<text x="82.2" y="148.7">1</text>
<text x="86.4" y="149.7">CLKIN</text>
<text x="94.1" y="145.9" transform="rotate(-90 94.1 145.9)">SDA</text>
<text x="96.3" y="145.6" transform="rotate(-90 96.3 145.6)">SCL</text>
<text x="98.5" y="147" transform="rotate(-90 98.5 147)">RESV</text>
<text x="100.7" y="147" transform="rotate(-90 100.7 147)">RESV</text>
<text x="102.8" y="148.4" transform="rotate(-90 102.8 148.4)">CPOUT</text>
<text x="105" y="147" transform="rotate(-90 105 147)">RESV</text>
<text x="107.6" y="149.7">GND</text>
<text x="115" y="148.7">18</text>
<text x="226.8" y="147.8">3</text>
<text x="240" y="145.6">1</text>
<text x="33.2" y="155.2">4</text>
<text x="37.4" y="151.9">VDD</text>
<text x="37.4" y="154.1">GND</text>
<text x="44.1" y="151.9">VIO</text>
<text x="44.5" y="154.1">SDI</text>
<text x="50.7" y="155.2">7</text>
<text x="50.7" y="153">8</text>
<text x="50.7" y="150.8">9</text>
<text x="82.2" y="150.8">2</text>
<text x="82.2" y="153">3</text>
<text x="82.2" y="155.2">4</text>
<text x="86.4" y="151.9">NC</text>
<text x="86.4" y="154.1">NC</text>
<text x="109.1" y="154.1">NC</text>
<text x="109.1" y="151.9">NC</text>
<text x="115" y="155.2">15</text>
<text x="115" y="153">16</text>
<text x="115" y="150.8">17</text>
<text x="233.3" y="153.2" transform="rotate(-90 233.3 153.2)">4</text>
<text x="37.4" y="156.3">INT</text>
<text x="37.4" y="158.4">CS</text>
<text x="42.9" y="160.7" transform="rotate(-90 42.9 160.7)">NC</text>
<text x="43.7" y="156.3">SDO</text>
<text x="43.8" y="158.4">SCK</text>
<text x="50.7" y="157.4">6</text>
<text x="82.2" y="157.4">5</text>
<text x="82.2" y="159.5">6</text>
<text x="86.4" y="156.3">NC</text>
<text x="86.4" y="158.4">NC</text>
<text x="86.4" y="160.6">RESV</text>
<text x="107.7" y="160.6">VDD</text>
<text x="109.1" y="158.4">NC</text>
<text x="109.1" y="156.3">NC</text>
<text x="115" y="159.5">13</text>
<text x="115" y="157.4">14</text>
<text x="41.8" y="165.9" transform="rotate(-90 41.8 165.9)">12</text>
<text x="94.1" y="165" transform="rotate(-90 94.1 165)">RESV</text>
<text x="96.3" y="165" transform="rotate(-90 96.3 165)">VLOGIC</text>
<text x="98.5" y="165" transform="rotate(-90 98.5 165)">AD0</text>
<text x="100.7" y="165" transform="rotate(-90 100.7 165)">REGOUT</text>
<text x="102.8" y="165" transform="rotate(-90 102.8 165)">RESV-G</text>
<text x="105" y="165" transform="rotate(-90 105 165)">INT</text>
<text x="93" y="169.3" transform="rotate(-90 93 169.3)">7</text>
<text x="95.2" y="169.3" transform="rotate(-90 95.2 169.3)">8</text>
<text x="97.4" y="169.3" transform="rotate(-90 97.4 169.3)">9</text>
<text x="99.6" y="170.2" transform="rotate(-90 99.6 170.2)">10</text>
<text x="101.7" y="170.2" transform="rotate(-90 101.7 170.2)">11</text>
<text x="103.9" y="170.2" transform="rotate(-90 103.9 170.2)">12</text>
<text x="205.8" y="179.1">Title</text>
<text x="205.8" y="185.7">Size</text>
<text x="216.7" y="185.7">Number</text>
<text x="260.2" y="185.7">Revision</text>
<text x="206.9" y="188.9">A4</text>
<text x="205.8" y="192.2">Date:</text>
<text x="205.8" y="194.4">File:</text>
<text x="215.6" y="192.2">2012/8/5</text>
<text x="215.6" y="194.4">E:\Protel Dxp\..\Sheet1.SchDoc</text>
<text x="249.4" y="192.2">Sheet</text>
<text x="249.4" y="194.4">Drawn By:</text>
<text x="255.3" y="192.2">of</text>
</g>
</svg>
